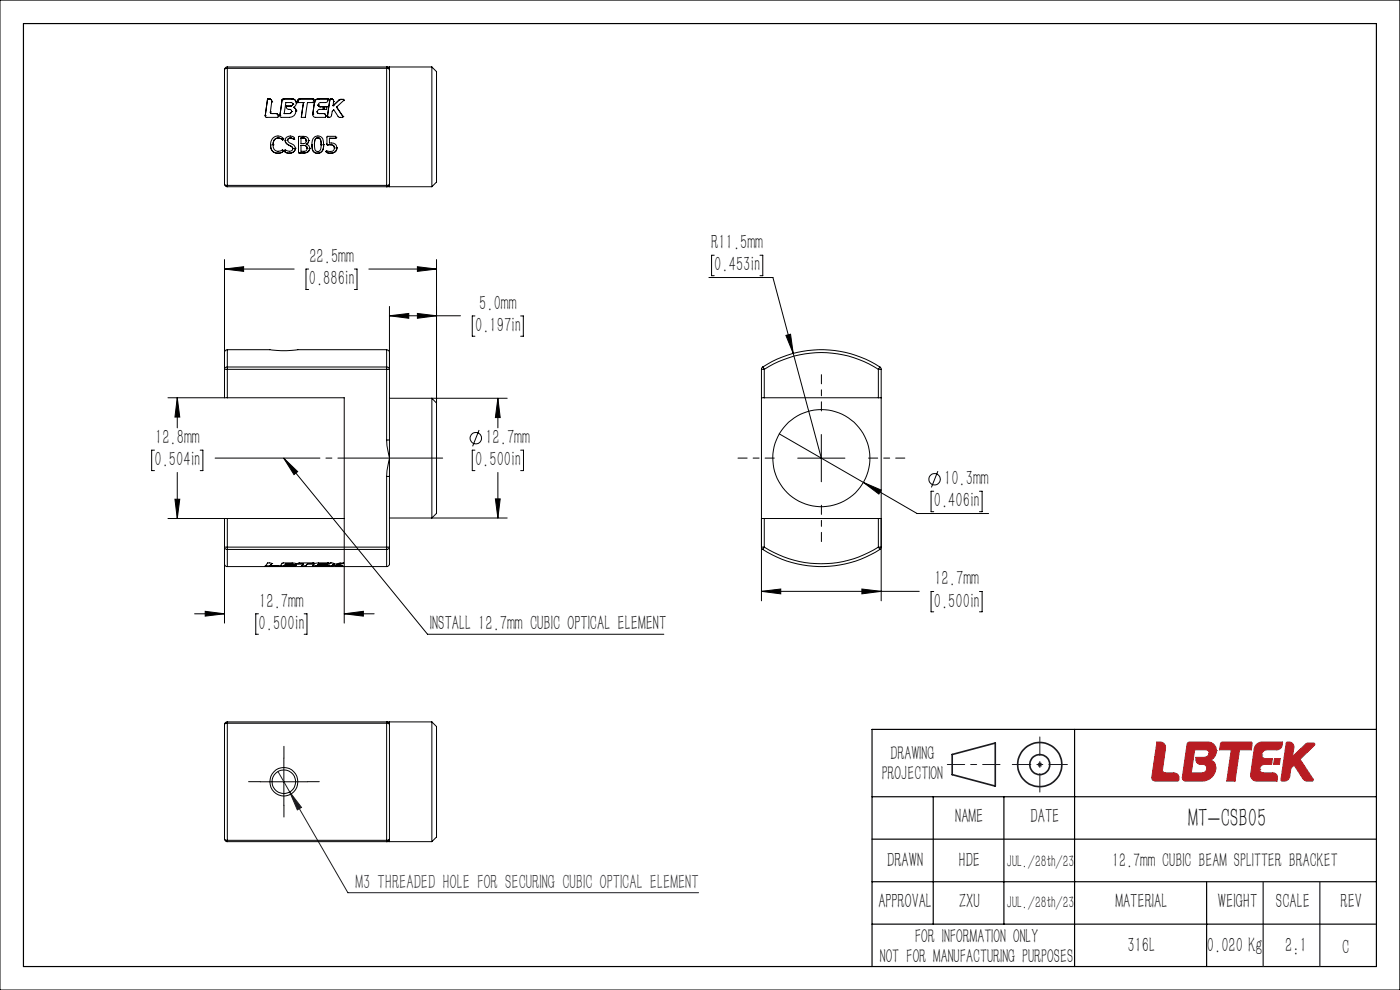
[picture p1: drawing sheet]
<svg xmlns="http://www.w3.org/2000/svg" width="297mm" height="210mm" viewBox="0 0 297 210" stroke-linecap="round" stroke-linejoin="round" font-family="sans-serif">
<path d="M220.1 162.2h1M220.2 161.8l.7 .8M220.6 161.7v1M220.9 161.8l-.7 .8" fill="none" stroke="#191924" stroke-width=".21"/>
<g fill="none" stroke="#191924" stroke-width=".35">
<path d="M202 160l9.1-2.4v9.1l-9.1-2.4z"/>
<circle cx="220.6" cy="162.2" r="4.7"/>
<circle cx="220.6" cy="162.2" r="2.13"/>
</g>
<g fill="none" stroke="#a72b30" stroke-width=".21">
<path d="M245.4 157.4h.7a1.12 1.12 0 0 1 1.2 1.3l-.6 4.9 .4 .3h1.9a1.02 1.02 0 0 1 1.1 .6 1.02 1.02 0 0 1-.2 1.2h-4.9l-.5-.2-.1-.3zM251.9 157.6l.4-.2h3.9a1.96 1.96 0 0 1 1.9 1.5 1.96 1.96 0 0 1-.9 2.1l-.3 .2 .2 .1a1.91 1.91 0 0 1 .7 2.5 2.88 2.88 0 0 1-2.8 1.9h-3.4a.73 .73 0 0 1-.8-.9zM256.5 159.8a.65 .65 0 0 0-.7-.7h-2.4l-.7 4.8h2.3a1.05 1.05 0 0 0 1-.8M256.5 159.8a.91 .91 0 0 1-1 .8h-1.8a1.3 1.3 0 0 0 .5 1.4l1 .1a.85 .85 0 0 1 .8 1M256.5 159.8h.1M258.1 159.2h.1M259 157.6l.2-.2h6.3l.1 .2-.1 1.5h-2.5l-1 6.6h-1.8l1-6.6h-2.5zM272.9 157.5a1.08 1.08 0 0 1 1.6 1.1l-.3 1.9 2.8-2.7 .4-.2h1.2a.28 .28 0 0 1 .3 .2 .28 .28 0 0 1-.1 .3l-3 3 2.8 4.1a.29 .29 0 0 1 0 .3 .29 .29 0 0 1-.3 .2h-1.1l-.6-.3-2.1-3.1-.6 .6-.3 1.8a1.26 1.26 0 0 1-1.6 1l-.3-.4zM256 163.1h.1M267.3 163.2h.1M267.7 160.2a1.07 1.07 0 0 1 1-1.1h2.2a1.16 1.16 0 0 0 1.1-1l.1-.7h-4.3a1.75 1.75 0 0 0-1.7 1.4l-.8 5.4a1.31 1.31 0 0 0 1.3 1.5h4.3l.1-.6a.96 .96 0 0 0-1-1.2h-2a.72 .72 0 0 1-.7-.7M267.7 160.2a.72 .72 0 0 0 .7 .7h1.5l-.1 1.2h-1.5a1.08 1.08 0 0 0-1 1.1"/>
<path d="M267.7 160.2h.1M270.4 160.9h1.2l-.2 1.2h-1.2z"/>
</g>
<path d="M0 0h297v210h-297z" fill="none" stroke="#000" stroke-width=".21"/>
<path d="M5 5h287v200h-287zM228 154.7v50.3M292 154.7h-107v50.3M185 178h107M185 169h107M198 169v27M213 169v27M185 196h107M185 187h107M256 187v18" fill="none" stroke="#000" stroke-width=".25"/>
<path d="M201 162.2h11.1" fill="none" stroke="#191924" stroke-width=".21" stroke-dasharray="30.5 1.3 1.3 1.3" stroke-dashoffset="26.8"/>
<path d="M220.6 156.3v11.7M214.7 162.2h11.7" fill="none" stroke="#191924" stroke-width=".21" stroke-dasharray="30.5 1.3 1.3 1.3" stroke-dashoffset="26.5"/>
<path d="M268 187v18M280 187v18" fill="none" stroke="#191924" stroke-width=".25"/>
<path d="M245.4 157.4l1.3 .1 .3 .3 .3 .5-.7 5 .1 .3 .4 .3 2.4 .1 .3 .2 .3 .6v.6l-.2 .3h-5l-.5-.3-.1-.5zM253.4 159.1l-.7 4.8 2.8-.1 .5-.5-.1-.7-.5-.4-.9-.1-.4-.2-.4-.5v-.8h2.2l.4-.4 .2-.7-.5-.4zM252 157.5l.2-.1h4.4l.8 .4 .5 .6 .2 .6-.2 1.1-.4 .7-.6 .4 .5 .3 .4 .6 .1 1.2-.5 1.2-1 .8-1.1 .4h-3.9l-.5-.4-.1-.5 1-7zM259 157.5l.2-.1h6.3l.1 .2-.1 1.5h-2.5l-1 6.6h-1.8l1-6.6h-2.5zM266.5 157.9l1-.5h4.6l-.1 .9-.5 .6-.4 .2h-2.6l-.6 .4-.2 .4 .1 .6 .3 .4h1.8l-.1 1.2h-1.6l-.4 .2-.5 .5v.7l.5 .4h2.4l.3 .2 .5 .6-.1 1h-4.5l-.6-.3-.3-.3-.2-.9 .8-5.4zM270.4 160.9h1.2l-.2 1.2h-1.2zM272.9 157.5l-1.1 8.1 1 .1 .6-.4 .2-.4 .3-2 .6-.6 2.2 3.2 .5 .2h1.3l.1-.4-2.8-4.2 3.1-3v-.4h-1.8l-2.9 2.8 .3-1.9-.1-.6-.6-.6z" fill-rule="evenodd" fill="#b81c22"/>
<g fill="none" stroke="#000" stroke-width=".21">
<path d="M47.6 57.1l4.1-.5v1zM47.6 55.1v23.2M47.6 57.1h14.8M65.5 57.1h-.6v4.3h.6M75.2 57.1h.5v4.3h-.5M78.2 57.1h14.4M88.5 56.6l4.1 .5-4.1 .5zM92.6 55.1v30.4M150.4 58.9h13.6l10.2 38.3M151.5 54.1h-.5v4.4h.5M161.2 54.1h.6v4.4h-.6M82.6 67l4.1-.5v1z"/>
<path d="M82.6 65v13.3M82.6 67h15.1M88.5 66.5l4.1 .5-4.1 .5zM100.8 67h-.6v4.3h.6M110.5 67h.5v4.3h-.5M166.7 71.1l1-.2 .6 4.1zM32.8 95.5h-.6v4.3h.6M35.6 84.4h12M37.6 84.4l.5 4.1h-1zM37.6 84.4v6.4M42.5 95.5h.5v4.3h-.5M60.2 97.2l2.9 2.8-.7 .7z"/>
<path d="M60.2 97.2l30.5 37.3h50.1M91.6 84.5h16M100.8 95.5h-.6v4.3h.6M101.6 91.2l-1.3 3.5M105.6 84.5l.5 4.1h-1zM105.6 84.5v6.3M110.5 95.5h.6v4.3h-.6M165.3 92l29.3 16.9h15.1M169.2 97.2h10M174.2 92.2v10M199 99.9l-1.4 3.5M35.6 110h12"/>
<path d="M37.1 105.9h1l-.5 4.1zM37.6 100.2v9.8M47.6 116.1v16.1M73 110v22.2M91.6 109.9h16M105.1 105.8h1l-.5 4.1zM105.6 100.2v9.7M161.5 110v17.5M183.2 102.3l3.7 1.7-.5 .8zM186.9 110v17.5M198.1 104.2h-.6v4.3h.6M207.8 104.2h.6v4.3h-.6"/>
<path d="M41.3 130.2h6.3M43.5 129.7l4.1 .5-4.1 .5zM54.8 130.2h-.5v4.3h.5M64.5 130.2h.6v4.3h-.6M73 130.2h6.4M73 130.2l4.1-.5v1zM161.5 125.4l4.1-.5v1.1zM161.5 125.4h33.5M182.8 124.9l4.1 .5-4.1 .6zM198.1 125.5h-.6v4.3h.6M207.8 125.5h.6v4.3h-.6M55.2 165.8h10"/>
<path d="M60.2 160.8v10"/>
<circle cx="100.9" cy="92.9" r="1.22"/>
<circle cx="198.3" cy="101.7" r="1.22"/>
</g>
<path d="M59 163.7l14.8 25.7h74.4M61.5 168l2.5 3.3-.9 .5z" fill="none" stroke="#191924" stroke-width=".21"/>
<path d="M93.9 97.2h-48.3" fill="none" stroke="#000" stroke-width=".21" stroke-dasharray="30.5 1.3 1.3 1.3" stroke-dashoffset="8.2"/>
<path d="M55.2 165.8h-2.5M60.2 160.8v-2.5M60.2 170.8v2.5M65.2 165.8h2.5" fill="none" stroke="#000" stroke-width=".21" stroke-dasharray="30.5 1.3 1.3 1.3"/>
<path d="M164.3 97.2h-7.7M174.3 87.2v-7.7M184.3 97.2h7.7M174.3 107.2v7.7" fill="none" stroke="#000" stroke-width=".21" stroke-dasharray="30.5 1.3 1.3 1.3" stroke-dashoffset="28.5"/>
<g fill="#000">
<path d="M60.2 97.2l2.9 2.8-.7 .7z"/>
<path d="M37.6 84.4l.5 4.1h-1zM37.1 105.9h1l-.5 4.1zM47.6 57.1l4.1-.5v1zM88.5 56.6l4.1 .5-4.1 .5zM82.6 67l4.1-.5v1zM88.5 66.5l4.1 .5-4.1 .5zM105.6 84.5l.5 4.1h-1zM105.1 105.8h1l-.5 4.1zM166.7 71.1l1.6 3.9-.6-4.1zM183.2 102.3l3.2 2.5 .5-.8z"/>
<path d="M73 130.2l4.1-.5v1zM43.5 129.7l4.1 .5-4.1 .5z"/>
<path d="M161.5 125.4l4.1-.5v1.1zM182.8 124.9l4.1 .5-4.1 .6z"/>
</g>
<path d="M61.5 168l2.5 3.3-.9 .5z" fill="#191924"/>
<g fill="none" stroke="#000" stroke-width=".21">
<path d="M47.6 14.8v24.2M48.2 14.5v24.8M48.2 14.5h-.3l-.3 .3M48.2 14.2v.3M48.2 14.2a.6 .6 0 0 0-.6 .6M48.2 14.2h33.8M48.2 14.5h33.8M82 14.5v24.8M82 14.5h.3l.3 .3M82 14.2v.3M82 14.2a.6 .6 0 0 1 .6 .6M82 14.2h.6"/>
<path d="M82.6 14.8v24.2M82.6 14.2v.6M82.6 14.2h9M91.6 14.2v25.4M91.6 14.2l1 1v23.4l-1 1M47.6 39l.2 .3h.4M47.6 39a.6 .6 0 0 0 .6 .6M48.2 39.3v.3M48.2 39.6h33.8M48.2 39.3h33.8M56.3 24.5h.1M56.8 21l-.5 3.5"/>
<path d="M56.8 21h.1M56.8 21h.3M57.1 21a.51 .51 0 0 1 .5 .6M57.1 21a.54 .54 0 0 1 .6 .5M57.1 21h.1M57.3 23.8l.3 .3M57.4 23.7v.3l.2 .1M57.4 23.7h.1M57.4 30.8a1.53 1.53 0 0 0 1.5 1.7M57.4 30.8h.1M57.6 24.1h.1M57.6 21.6h.1"/>
<path d="M57.6 21.5v.1M57.6 24.1h.9M57.6 21.6l-.2 2.1M57.9 30.7a1.22 1.22 0 0 0 .7 1.3 1.22 1.22 0 0 0 1.4-.2v.2M57.9 30.7h.1M58.5 24.1a.57 .57 0 0 1 .5 .7l-.1 .1h-2.5l-.1-.4M58.5 24.1h.1M58.9 32.5h.1M59 29.3h-.3a1.23 1.23 0 0 0-.8 1.4M59 29.3l.9 .4M59 29.3h.1M59.4 24.5h.1"/>
<path d="M59.4 24.5v.1M59.8 21.2l-.4 3.3M59.8 21.2h.1M59.9 29.7h.1M60 29.4l-.1 .3M60 29.4a1.39 1.39 0 0 0-2.4 .3l-.2 1.1M60 32l-.1 .3-1 .2M60 29.4h.1M60 32h.1M60.1 21l-.3 .2M60.1 21h.1M60.1 21h1.9"/>
<path d="M60.3 24.1h.1M60.3 24.1h1.1M60.4 32a.85 .85 0 0 0 1 .5M60.4 32h.1M60.5 29.8a1.47 1.47 0 0 0 1.3 1.2l.3 .5M60.5 29.8h.1M61 29.8l.1 .2 .5 .4a1.27 1.27 0 0 1 1 1.1M61 29.7v.1M61.4 24.1h.1M61.4 32.5h.1M61.6 29.3l-.4 .1-.2 .4M61.6 29.3l.7 .3"/>
<path d="M61.6 29.3h.1M61.6 22.5l-.9 .1a.62 .62 0 0 0 .3 .6 .62 .62 0 0 0 .6 0l.3 .5M61.6 22.5h.1M61.9 23.7l-.5 .4M61.9 23.7h.1M61.9 23.6v.1M62 21a.84 .84 0 0 1 .9 .8M62 21h.1M62.1 31.5v.3a1.22 1.22 0 0 1-1.7 0v.2M62.1 22.1l-.2 .3-.3 .1M62.1 22.1h.1M62.1 22.1l-.3-.3h-1.2l-.3 2.3"/>
<path d="M62.1 31.5h.1M62.1 22v.1M62.3 22.8l.4 .3 .1 .4M62.3 22.8h.1M62.3 29.6h.1M62.4 29.3l-.1 .3M62.4 29.3a1.06 1.06 0 0 0-1.1-.4 1.06 1.06 0 0 0-.8 .9M62.4 29.3h.1M62.6 31.5l-.1 .4a1.29 1.29 0 0 1-1.1 .6M62.6 31.5h.1M62.8 23.5a1.33 1.33 0 0 1-1.4 1.4h-1.8l-.2-.4M62.8 23.5h.1"/>
<path d="M62.9 21.8l-.2 .6-.4 .4M62.9 21.8h.1M63.3 21.2h.1M63.3 21.2l-.1 .6h1.2M63.5 21l-.2 .2M63.5 32.4h.1M63.5 21h.1M63.5 21h2.9M63.5 32.4h.9M63.9 29.3v1.2l.8-.1 .2-.5M63.9 29.3h.1M63.9 30.9v1.2l1-.1 .3-.5"/>
<path d="M63.9 30.9h.1M63.9 30.9h.5M63.9 29.3h.4M64.3 29.3l.6 .2v.4M64.3 29.3h.1M64.4 21.8h.1M64.4 30.9l.7 .2 .1 .4M64.4 30.9h.1M64.4 32.4h.1M64.9 29.9h.1M65 30.6a.79 .79 0 0 1 .7 .9M65 30.6h.1"/>
<path d="M65.2 31.5h.1M65.5 29.8l-.1 .5-.4 .3M65.5 29.8l-.2-.6-.4-.2h-1.6v3.4h.2M65.5 29.8h.1M65.7 31.5v.2a1.05 1.05 0 0 1-1.3 .7M65.7 31.5h.1M66.2 30.7a1.43 1.43 0 0 0 1 1.8h.2M66.2 30.7h.1M66.4 21l.1 .2M66.4 24.3a.6 .6 0 0 0 .6 .6h2l.1-.3M66.4 24.2h.1M66.4 21h.1"/>
<path d="M66.5 21.2l-.1 .6h-1.2l-.4 3.1h-.9l.5-3.1M66.5 21.2h.1M66.7 21.7l-.3 2.5M66.7 30.7a1.17 1.17 0 0 0 .6 1.4 .82 .82 0 0 0 .8-1v-.4M66.7 21.7h.1M67.3 23.7l.1 .3 .3 .1M67.3 23.7h.1M67.4 32.5h.1M67.4 29.2a.75 .75 0 0 1 .7 1v.5M67.4 29.2a.81 .81 0 0 0-.7 1.2v.3M67.4 29.2h.1M67.5 22.3l.1 .2 .3 .1"/>
<path d="M67.5 22.3h.1M67.6 21h2l-.2 .7-1.6 .1-.3 .5M67.6 21a.79 .79 0 0 0-.9 .7M67.6 21a.88 .88 0 0 0-.9 .7M67.6 21h.1M67.7 24.1h.1M67.7 24.1h.9M67.9 22.6h.7l-.1 .6h-.9l-.3 .5M67.9 22.6h.1M68.1 30.7h.1M68.6 24.1a.44 .44 0 0 1 .5 .5M68.6 24.1l.4 .1 .1 .3"/>
<path d="M68.6 24.1h.1M68.7 30.7a1.46 1.46 0 0 0-.9-1.8 1.41 1.41 0 0 0-1.6 1.8M68.7 30.7a1.44 1.44 0 0 1-1.3 1.8M68.7 30.7h.1M68.8 22.6h.1M68.8 22.6h.6l-.1 .6h-.6zM69.1 24.6h.1M69.2 32.1l.1 .2 .8 .2M69.2 32.1h.1M69.5 24.8h.1M69.5 30.7h.1M69.9 29.3v1a1.2 1.2 0 0 1 1.6 1.1"/>
<path d="M69.9 29.3h.1M69.9 29.3h1.3M70 21.1l-.5 3.7M70 21.1h.1M70 30.7h.3a.6 .6 0 0 1 .6 .7M70 30.7h.1M70 30.7h-.5M70.1 21l-.1 .1M70.1 32.5h.1M70.1 21h.1M70.1 21h.2M70.3 21a.49 .49 0 0 1 .5 .5"/>
<path d="M70.3 21l.3 .1 .2 .3M70.3 21h.1M70.7 22.4h.1M70.8 21.5h.1M70.8 21.5l-.1 .9M70.9 31.4a1.05 1.05 0 0 1-1.7 .6v.1M70.9 31.4h.1M71.2 29.3h.1M71.3 29.1l-.1 .2M71.3 29.1l-.1-.2h-1.8v1.8h.1M71.3 29.1h.1M71.4 22.7h.1"/>
<path d="M71.4 22.7l1.3 2M71.5 31.4a1.16 1.16 0 0 1-1.4 1.1M71.5 31.3a1.21 1.21 0 0 1-1.4 1.2M71.5 31.3v.1M72 21.2h.1M72 21.2l-1.3 1.2M72.2 21.1l-.2 .1M72.2 21.1h.1M72.2 21.1h.6M72.7 24.7v.2l-.9-.1-1-1.5-.3 .3-.2 .8a.48 .48 0 0 1-.3 .5 .48 .48 0 0 1-.5-.1M72.7 24.7l.1 .1M72.7 24.7h.1"/>
<path d="M72.8 21.1l.1 .2M72.8 21.1l.1 .1M72.8 21.1h.1M72.9 21.3h.1M72.9 21.3l-1.5 1.4M82 39.3v.3M82 39.6h.6M82.6 39l-.2 .3h-.4M82.6 39a.6 .6 0 0 1-.6 .6M82.6 39v.6M82.6 39.6h9M47.6 78.3h.6"/>
<path d="M47.6 78.3v6.1h.6M48.2 74.2a.78 .78 0 0 0-.6 1.1v3M48.2 77.8v.5M48.2 77.8a.55 .55 0 0 0-.6 .5M48.2 74.2h9.1a20.8 20.8 0 0 0 5.9 0h18.8M48.2 74.2v3.6M48.2 78.3v6.1M48.2 78.3h33.8M48.2 77.8h33.8M82 74.2a.78 .78 0 0 1 .6 1.1v3M82 78.3h.6M82 77.8v.5"/>
<path d="M82 77.8a.55 .55 0 0 1 .6 .5M82 74.2v3.6M82 78.3v15M82.6 78.3v15M161.5 78.3h.6M161.5 78.3v37.8M161.8 77.8l-.3 .5M161.8 77.8l.3 .5M161.8 77.8a22.8 22.8 0 0 1 24.9 0M162.1 78.3a22.3 22.3 0 0 1 24.2 0M162.1 78.3v6.1M186.3 78.3h.6"/>
<path d="M186.3 78.3v6.1M186.7 77.8l.2 .5M186.7 77.8l-.4 .5M186.9 78.3v37.8M48.2 84.4h24.8v25.6h-24.8M82 93.3l.1 1.2 .5 2.7M82 93.3h.6M82.6 97.2l-.5 2.7-.1 1.2M82.6 97.2v3.9M82.6 93.3v3.9M82.6 84.5h9M91.6 84.5l1 1v23.4l-1 1"/>
<path d="M91.6 84.5v25.4M161.5 84.4h.6M162.1 84.4h24.2M186.3 84.4h.6M47.6 116.1v3.5a.6 .6 0 0 0 .6 .6M47.6 116.1h.6M47.6 116.1a.55 .55 0 0 0 .6 .4M48.2 116.1v.4M48.2 110h-.6v6.1M48.2 116.5v3.7M48.2 110v6.1M48.2 116.1h33.8"/>
<path d="M48.2 116.5h33.8M57.4 120l1.6 .1M57.4 119.9l-.1 .1M57.4 119.9v.1M57.6 119.5a1.03 1.03 0 0 0-1.3 .6M57.6 119.5h.1M57.6 119.5l-.2 .5M57.6 119.5l-.2 .4M60.6 119.6l-.3 .4M60.6 119.6h1.2M60.6 119.6h.1M60.7 119.8l.5 .1"/>
<path d="M61.2 119.9h.3M61.2 119.9h.1M61.5 119.9h.4M61.5 119.9l.4 .1h-1.6M61.5 119.9h.1M61.8 119.6l.3 .1M61.8 119.6h.1M62.1 119.7h.1M62.1 119.7l-1.4 .1M62.3 119.8l.5 .1M62.3 119.8h.1M62.8 119.9l-1.4 .2"/>
<path d="M62.9 119.6l-.9-.2h-2l-.6 .7M62.9 119.6l-.6 .2M62.9 119.6h.1M64.4 119.6l-.5 .5h.9M64.4 119.6h.1M65.2 119.6l-.4 .5M65.2 119.6h1.2M65.2 119.6h.1M66.4 119.6h.1M66.5 119.4h-3.1l-.2 .2h1.2M66.5 119.4h.1M66.5 119.4l-.1 .2"/>
<path d="M67.3 120l1.8 .1h-2.1M67.5 119.7l1.1 .1M67.5 119.7h.1M67.8 119.9l-.5 .1M67.8 119.9h.7M67.8 119.9h.1M68 119.6l-.5 .1M68 119.6h1M68 119.6h.1M68.6 119.8l-.1 .1M68.7 119.9h.6M69 119.6h.1"/>
<path d="M69.4 119.8l-.7 .1h.6M69.4 119.8l-.1 .1M69.6 119.5l-.6 .1M69.6 119.5h-2.6l-.3 .1-.3 .4M69.6 119.5h.1M70.5 119.9h.1M70.5 119.9l-.2 .1M70.8 119.5l-.8-.1-.5 .7M70.8 119.5h.1M70.8 119.5l-.1 .3M70.8 119.9h.1M70.8 119.9h-.3"/>
<path d="M70.8 119.9l.9 .2M71.4 119.8h.1M71.4 119.8l1.3 .3M72.9 119.5l-.8-.1-1.4 .4M72.9 119.5h.1M72.9 119.5l-1.5 .3M82 116.1v.4M82 116.1h.6M82 101.1h.6M82 116.5v3.7M82 101.1v15M82.6 116.1v3.5a.6 .6 0 0 1-.6 .6"/>
<path d="M82.6 116.1a.55 .55 0 0 1-.6 .4M82.6 109.9h9M82.6 101.1v15M161.5 116.1h.6M161.5 110h.6M161.5 116.1l.3 .4M161.8 116.5a23 23 0 0 0 24.9 0M162.1 116.1a22.5 22.5 0 0 0 24.2 0M162.1 116.1l-.3 .4M162.1 110h24.2M162.1 110v6.1M186.3 116.1l.4 .4"/>
<path d="M186.3 116.1h.6M186.3 110h.6M186.3 110v6.1M186.9 116.1l-.2 .4M48.2 120.2h33.8M56.3 120.1h.1M56.3 120.1h.3M56.3 120l.3 .1M56.6 120.1h2.3M56.6 120.1h.1M58.9 120.1h.1M59 120.1h-.1"/>
<path d="M59 120.1h.1M59.4 120.1h.3M59.7 120.1h1.7M59.7 120.1h.1M60.3 120h.1M61.4 120.1h.1M63.9 120.1h.9M64.8 120.1h.1M66.4 120l.6 .1M67 120.1h2M67 120.1h.1M69.5 120.1h.1"/>
<path d="M69.6 120.1h.2M69.6 120.1h.1M69.8 120.1h.1M70.3 120l-.5 .1M70.3 120h.1M71.7 120.1h.4M71.7 120.1h.1M72.1 120.1h.5M72.1 120.1h.1M72.6 120.1h.1M72.7 120.1h-.1M47.6 153.7v24.2"/>
<path d="M48.2 153.4v24.9M48.2 153.4l-.4 .1-.2 .2M48.2 153.1v.3M48.2 153.1a.6 .6 0 0 0-.6 .6M48.2 153.1h33.8M48.2 153.4h33.8M82 153.4v24.9M82 153.4l.4 .1 .2 .2M82 153.1v.3M82 153.1a.6 .6 0 0 1 .6 .6M82 153.1h.6M82.6 153.7v24.2"/>
<path d="M82.6 153.1v.6M82.6 153.1h9M91.6 153.1v25.4M91.6 153.1l1 1v23.4l-1 1M47.6 177.9l.3 .3 .3 .1M47.6 177.9a.6 .6 0 0 0 .6 .6M48.2 178.3v.2M48.2 178.5h33.8M48.2 178.3h33.8M82 178.3v.2M82 178.5h.6M82.6 177.9l-.3 .3-.3 .1"/>
<path d="M82.6 177.9a.6 .6 0 0 1-.6 .6M82.6 177.9v.6M82.6 178.5h9"/>
<circle cx="174.2" cy="97.2" r="10.3"/>
<circle cx="60.2" cy="165.8" r="2.51"/>
<circle cx="60.3" cy="165.8" r="3"/>
</g>
<text font-size="5.6" x="252.1" y="175.4">MT-CSB05</text>
<g font-size="4.4">
<text x="150.9" y="52.9">R11.5mm</text>
<text x="65.6" y="55.8">22.5mm</text>
<text x="151.5" y="57.6">0.453in</text>
<text x="65.5" y="60.5">0.886in</text>
<text x="101.7" y="65.7">5.0mm</text>
<text x="100.8" y="70.4">0.197in</text>
<text x="32.9" y="94.2">12.8mm</text>
<text x="103" y="94.2">12.7mm</text>
<text x="32.8" y="98.9">0.504in</text>
<text x="100.8" y="98.9">0.500in</text>
<text x="198.1" y="107.7">0.406in</text>
<text x="200.3" y="102.9">10.3mm</text>
<text x="198.2" y="124.2">12.7mm</text>
<text x="55" y="128.9">12.7mm</text>
<text x="198.1" y="128.9">0.500in</text>
<text x="54.9" y="133.6">0.500in</text>
<text x="91.2" y="133.6">INSTALL 12.7mm CUBIC OPTICAL ELEMENT</text>
<text x="202.7" y="174.7">NAME</text>
<text x="218.6" y="174.7">DATE</text>
<text x="188.2" y="184">DRAWN</text>
<text x="203.3" y="184">HDE</text>
<text x="186.3" y="192.7">APPROVAL</text>
<text x="203.4" y="192.7">ZXU</text>
<text x="236.6" y="192.7">MATERIAL</text>
<text x="258.4" y="192.7">WEIGHT</text>
<text x="270.7" y="192.7">SCALE</text>
<text x="284.4" y="192.7">REV</text>
<text x="239.2" y="201.9">316L</text>
<text x="256" y="201.9">0.020 Kg</text>
<text x="272.7" y="201.9">2:1</text>
<text x="284.8" y="202.4">C</text>
</g>
<text font-size="4.4" fill="#191924" x="75.4" y="188.5">M3 THREADED HOLE FOR SECURING CUBIC OPTICAL ELEMENT</text>
<g font-size="4.2">
<text x="188.9" y="161.3">DRAWING</text>
<text x="187" y="165.5">PROJECTION</text>
<text x="236" y="184">12.7mm CUBIC BEAM SPLITTER BRACKET</text>
<text x="194.1" y="200">FOR INFORMATION ONLY</text>
<text x="186.6" y="204.2">NOT FOR MANUFACTURING PURPOSES</text>
</g>
<g font-size="3.5">
<text x="213.6" y="184">JUL./28th/23</text>
<text x="213.6" y="192.7">JUL./28th/23</text>
</g>
</svg>
